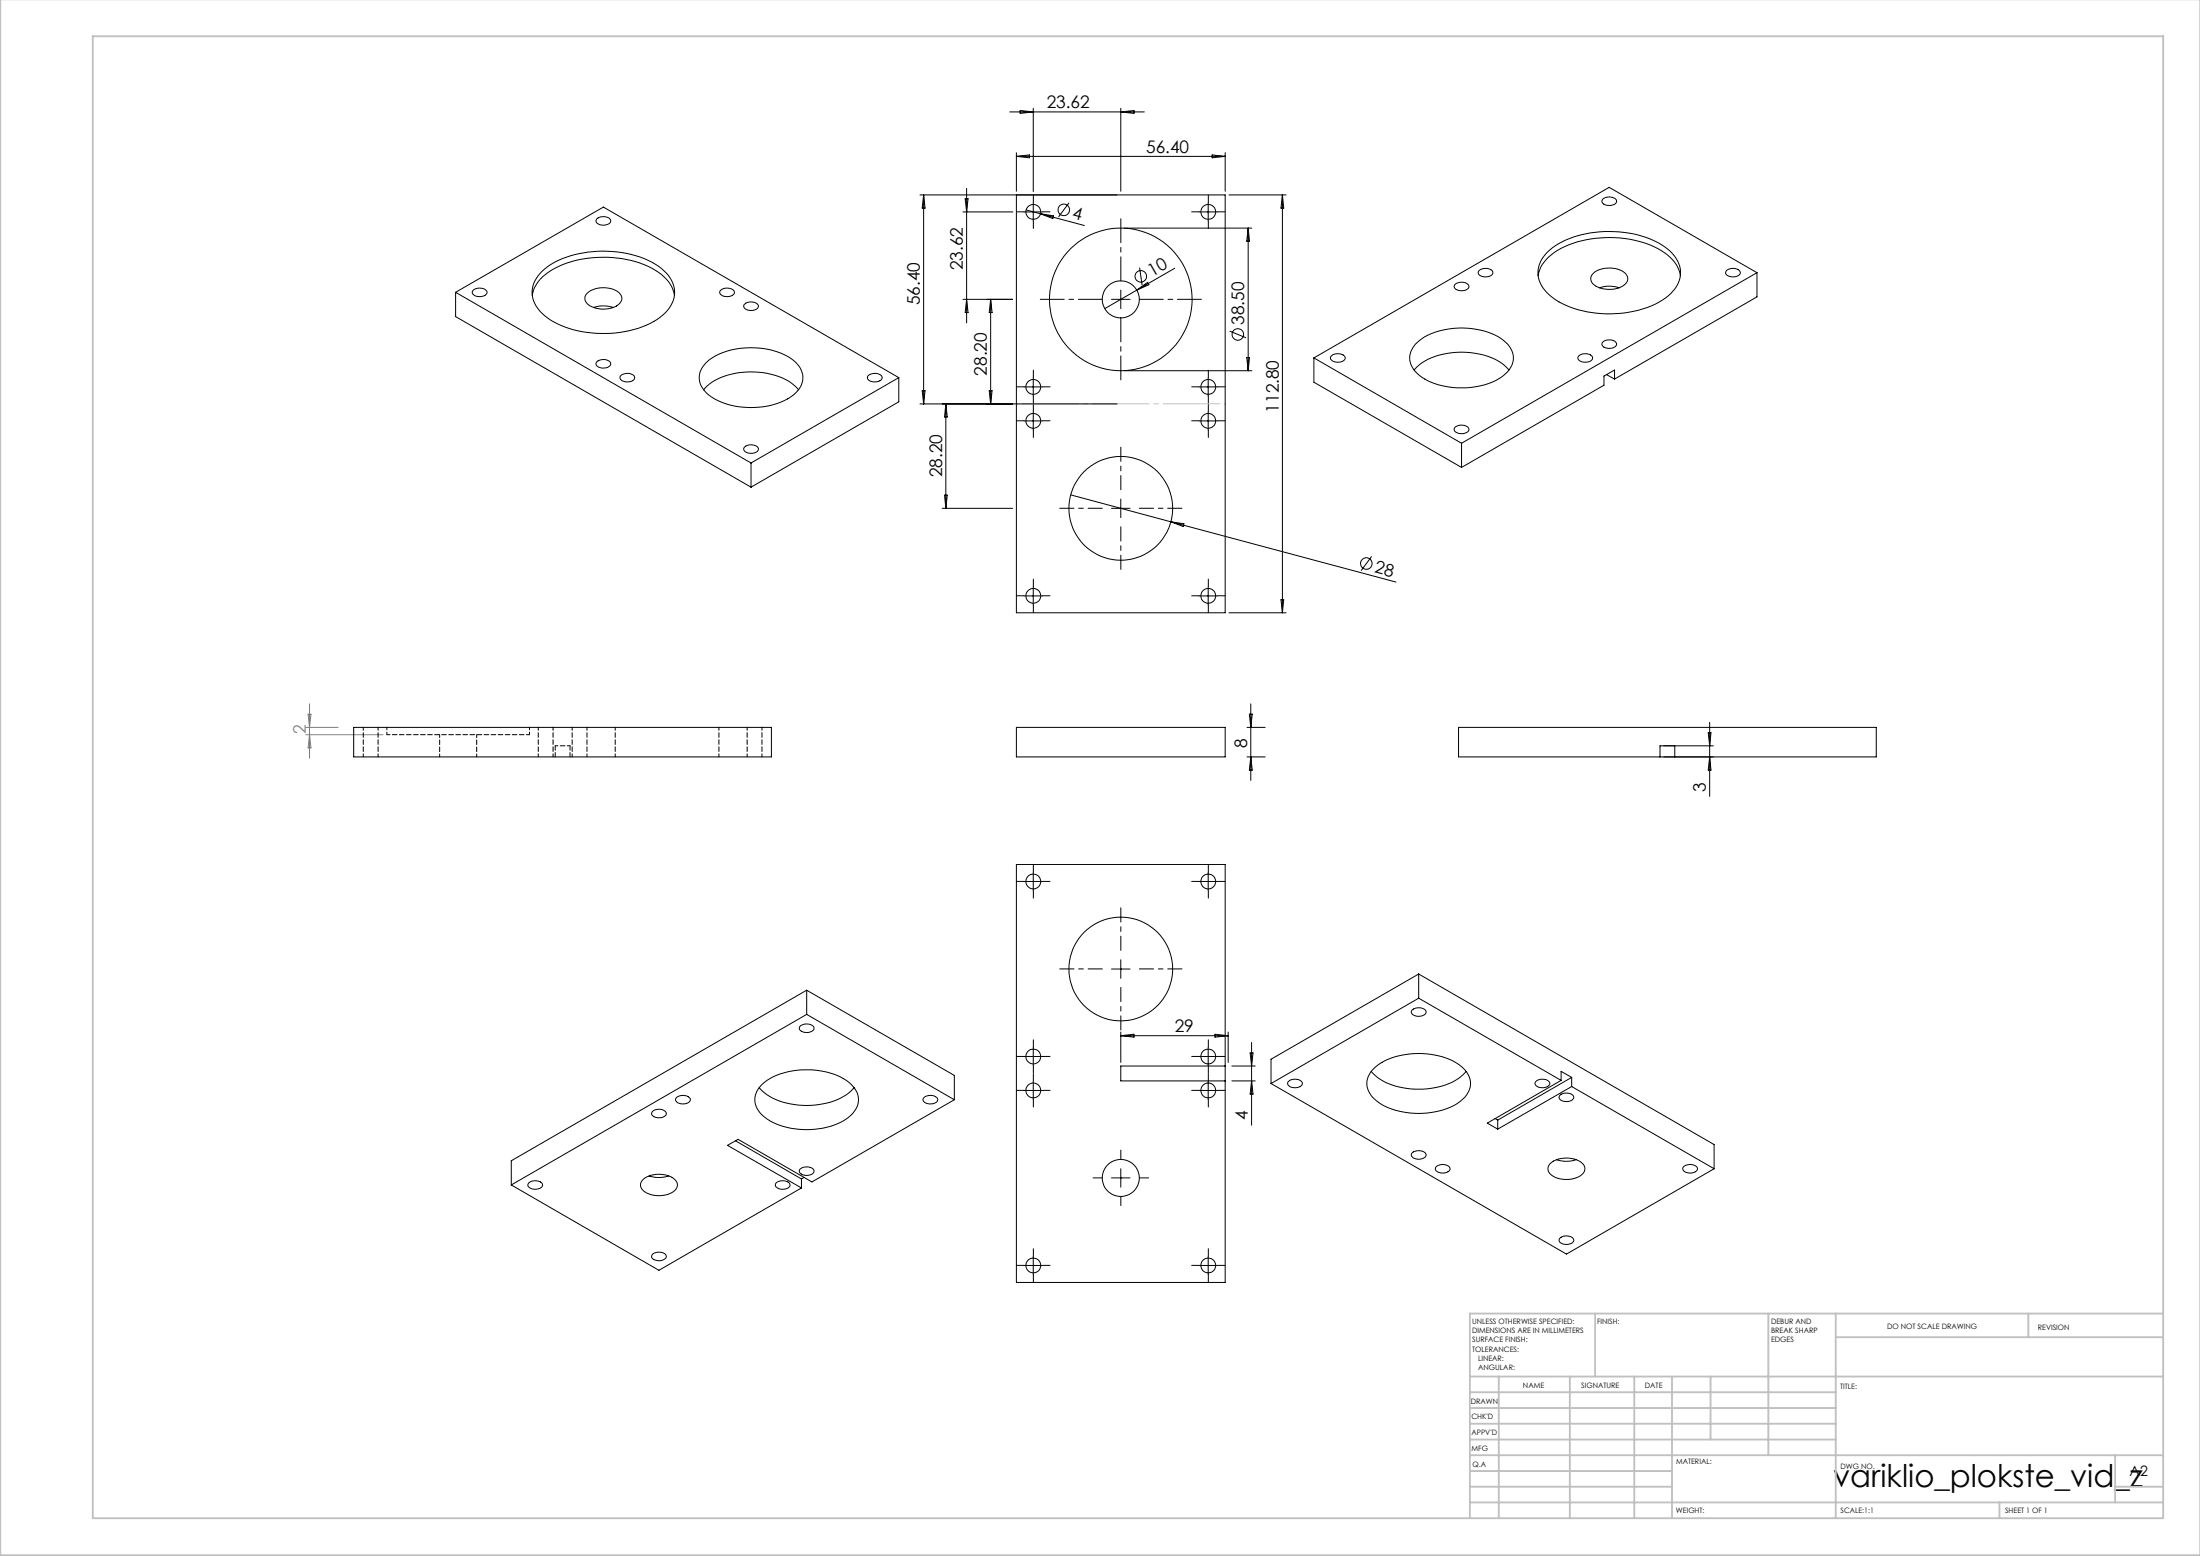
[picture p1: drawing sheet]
<svg xmlns="http://www.w3.org/2000/svg" width="594mm" height="420mm" viewBox="0 0 594 420" stroke-linecap="round" stroke-linejoin="round" font-family="sans-serif">
<g fill="none" stroke="#000" stroke-width=".27">
<path d="M272.6 30.2h36.4M275.4 29.8l3.6 .4-3.6 .4zM279 29.2v22.5M302.6 29.2v22.4M302.6 30.2l3.6-.4v.8zM161.2 59a2.49 2.49 0 0 1 3.7 .6 1.83 1.83 0 0 1-2.5 1.1 1.15 1.15 0 0 1-1.4-1.5zM249.4 52.6v56.4M249.4 52.6l.4 3.6h-.8zM260 57.2h13.5M260.6 53.6h.8l-.4 3.6zM261 50.9v36.3M274.4 52.6v112.8h56.4v-112.8h-82.4"/>
<path d="M274.4 41.2v10.4M274.4 42.2h56.4M274.4 42.2l3.6-.4v.8zM276.5 57.2h5M277.1 56.7l15.7 4.2M279 54.7v5M280.9 57.7l3.5 .6-.1 .7zM288.6 54.7l-2.8 3.9M323.7 57.2h5M326.2 54.7v5M327.3 41.8l3.5 .4-3.5 .4zM330.8 41.2v10.4"/>
<path d="M331.8 52.6h15.4M346.3 52.6l.3 3.6h-.7zM346.3 52.6v112.8M432.7 53.8a2.61 2.61 0 0 1 3.8 .3 1.88 1.88 0 0 1-2.7 1.3 1.08 1.08 0 0 1-1.1-.5 1.08 1.08 0 0 1 0-1.1zM123 78.9l39.9-23 79.8 46M123 78.9l79.8 46.1M123 78.9v6.6l79.8 46M127.8 78.3a2.52 2.52 0 0 1 3.7 .6 2.39 2.39 0 0 1-3.5 .7l-.5-.6zM143.7 79.7a9.6 9.6 0 0 1 5.1-6.7 29.9 29.9 0 0 1 27.9-.2 9.9 9.9 0 0 1 5.4 6.9M146.5 73.1a25.2 25.2 0 0 1 17.5-5.3 24 24 0 0 1 15.1 5.2 7.4 7.4 0 0 1-.1 12 24.7 24.7 0 0 1-16.6 5 25.1 25.1 0 0 1-15.4-4.8 7.4 7.4 0 0 1-1.7-10.7zM158.4 79.3a7 7 0 0 1 9.1 .1 2.04 2.04 0 0 1-1.1 3.2 7.3 7.3 0 0 1-7.9-.7l-.5-.7-.1-.8zM194.6 78.3a2.49 2.49 0 0 1 3.7 .6 2.11 2.11 0 0 1-2.9 1.1 .98 .98 0 0 1-1-.6 .98 .98 0 0 1 .2-1.1z"/>
<path d="M302.6 78.3v5M303.6 61.6h34.4M307 78.3l-8.7 5M307 78.3l2.8-2.1 .4 .7zM307.7 72.2l.7 4.8M317.2 72.4l-10.2 5.9M337 61.6v38.5M337 61.6l.4 3.5h-.8zM392.8 76.8a2.57 2.57 0 0 1 3.8 .4 1.53 1.53 0 0 1-1.9 1.3 1.57 1.57 0 0 1-2-1.5zM399.3 73.1a2.58 2.58 0 0 1 3.8 .3 1.95 1.95 0 0 1-2.7 1.3 1.05 1.05 0 0 1-1.1-.5 1.05 1.05 0 0 1 0-1.1zM415.3 74.4a10.7 10.7 0 0 1 6.3-7.4 30.1 30.1 0 0 1 27 .6 9.9 9.9 0 0 1 5.1 6.8M417.6 68.3a24 24 0 0 1 17.1-5.8 23.5 23.5 0 0 1 16.9 6 7.3 7.3 0 0 1-.5 10.8 25.4 25.4 0 0 1-17.4 5.4 24.8 24.8 0 0 1-15.3-5 7.3 7.3 0 0 1-.8-11.4z"/>
<path d="M430.2 73.7a7.1 7.1 0 0 1 8.8 .3 2.18 2.18 0 0 1-1.3 3.5 7.1 7.1 0 0 1-7.8-1.2l-.4-.7v-.8zM431.9 77.7a7.6 7.6 0 0 1 5.2 0M466.1 73.1a2.54 2.54 0 0 1 3.8 .3 1.53 1.53 0 0 1-1.9 1.3 1.68 1.68 0 0 1-2.1-1.2zM474.4 73.6l-39.9-23-79.7 46M474.4 73.6l-79.8 46M474.4 73.6v6.5l-38.5 22.2M160.3 83a8.4 8.4 0 0 1 5.3 0M161.2 97.6a2.49 2.49 0 0 1 3.7 .5 2.04 2.04 0 0 1-2.9 1.1 .97 .97 0 0 1-1-.5 .97 .97 0 0 1 .2-1.1zM190.9 97.7a19.6 19.6 0 0 1 16.2-3.5 12.9 12.9 0 0 1 9 5.2 5.5 5.5 0 0 1-2 7.3 21.1 21.1 0 0 1-18.6 2.1 9.6 9.6 0 0 1-6.6-5.6 5.4 5.4 0 0 1 2-5.5zM201.1 82a2.49 2.49 0 0 1 3.7 .6 2.21 2.21 0 0 1-3.3 1l-.5-.4-.2-.5zM260 80.8h13.4M261 80.8l.4 3.6h-.8z"/>
<path d="M267.5 80.8v28.2M267.5 80.8l.4 3.6h-.8zM300.1 80.8h5M332 89.4l4.4 1.8M336.6 96.5h.8l-.4 3.6zM354.8 96.6l39.8 23M354.8 96.6v6.6l39.8 23M359.7 95.9a2.63 2.63 0 0 1 3.5 .5 1.88 1.88 0 0 1-2.7 1.3 1.03 1.03 0 0 1-1.1-.6 1.03 1.03 0 0 1 .3-1.2zM381.8 99.9a15.8 15.8 0 0 1 11.7-4.8 17.8 17.8 0 0 1 13.6 4.4l.3 .4M382.1 92.9a17.6 17.6 0 0 1 13.6-4.3 15.7 15.7 0 0 1 11.9 4.9 5.4 5.4 0 0 1-1.7 7.9 20.8 20.8 0 0 1-16.6 2.7 11.5 11.5 0 0 1-8.3-5.6 5.1 5.1 0 0 1 1.1-5.6zM426.2 96.1a2.61 2.61 0 0 1 3.8 .3 1.88 1.88 0 0 1-2.7 1.3 1.07 1.07 0 0 1-1-.4 1.07 1.07 0 0 1-.1-1.2zM432.7 92.4a2.57 2.57 0 0 1 3.8 .3 1.88 1.88 0 0 1-2.7 1.3 1.06 1.06 0 0 1-1-.5 1.06 1.06 0 0 1-.1-1.1z"/>
<path d="M167.7 101.3a2.49 2.49 0 0 1 3.7 .6 2.19 2.19 0 0 1-3.3 1l-.5-.4-.2-.5zM190 105.2a16.3 16.3 0 0 1 12.8-4.8 17.2 17.2 0 0 1 12.5 4.4l.3 .4M234.3 101.5a2.53 2.53 0 0 1 3.9 .4 2.1 2.1 0 0 1-2.9 1.1l-1.1-.7zM242.7 101.9l-39.9 23.1M242.7 101.9v6.6l-39.9 23M248.4 109h53.2M249 105.5h.8l-.4 3.5zM255.4 109v28.2M255.4 109l.4 3.6h-.8zM267.1 105.5h.8l-.4 3.5zM276.5 104.4h5M276.5 113.6h5"/>
<path d="M279 101.9v5M279 111.1v5M303.6 100.1h34.4M323.7 104.4h5M323.7 113.6h5M326.2 101.9v5M326.2 111.1v5M392.8 115.4a2.65 2.65 0 0 1 3.8 .3 1.64 1.64 0 0 1-2.3 1.3 1.31 1.31 0 0 1-1.6-1.4zM394.6 119.6v6.6M433.8 101.1l2.1 1.2M435.9 102.3v-2.4l-2.8 1.6v2.5l-38.5 22.2M201.1 120.6a2.49 2.49 0 0 1 3.7 .6 2.21 2.21 0 0 1-3.3 .9l-.5-.3-.2-.5z"/>
<path d="M202.8 125v6.5M254.4 137.2h19M255 133.6h.8l-.4 3.6zM289.1 133.6l27 7.2M300.1 137.2h5M302.6 134.7v5M279 158.3v5M316.1 140.8l60.8 16.3M316.1 140.8l3.6 .6-.2 .7zM326.2 158.3v5M370.3 150.2l-2.8 3.8M276.5 160.8h5"/>
<path d="M323.7 160.8h5M331.8 165.4h15.4M345.9 161.9h.7l-.3 3.5zM95.5 196.3h112.8v8h-112.8zM274.4 196.3h56.4v8h-56.4zM336.7 196.3h4.9M337.3 192.8h.8l-.4 3.5zM337.7 190v20.7M393.8 196.3h112.8v8h-112.8zM461.2 197.8h.8l-.4 3.5zM461.6 195v20M336.7 204.3h4.9"/>
<path d="M337.7 204.3l.4 3.6h-.8zM452.2 201.3v3M461.6 204.3l.4 3.6h-.8zM462.6 201.3h-14.4v3M274.4 233.3h56.4v112.9h-56.4zM276.5 237.9h5M279 235.4v5M323.7 237.9h5M326.2 235.4v5M302.6 259.1v5M216 277a2.65 2.65 0 0 1 3.8 .4 1.64 1.64 0 0 1-2.3 1.3 1.31 1.31 0 0 1-1.6-1.4zM217.8 267.3l-79.8 46v6.5"/>
<path d="M217.8 267.3v6.5M217.8 273.8l-79.8 46M217.8 273.8l39.9 23M217.8 267.3l39.9 23v6.5M300.1 261.6h5M302.6 278.6v8.2M302.6 279.6l3.6-.4v.7zM302.6 279.6h29M328 279.2l3.6 .4-3.6 .3zM331.6 278.6v8.2M381.4 272.5a2.52 2.52 0 0 1 3.7 .6 2.24 2.24 0 0 1-3.3 1l-.8-.9zM383 262.9v6.5"/>
<path d="M383 262.9l79.8 46v6.6M383 269.4l38.5 22.2M383 269.4l-39.8 23.1M383 262.9l-39.8 23v6.6M176.4 299.8a2.59 2.59 0 0 1 3.5 .6 1.53 1.53 0 0 1-1.9 1.3 1.68 1.68 0 0 1-2.1-1.2zM182.6 296.3a2.57 2.57 0 0 1 3.8 .4 1.89 1.89 0 0 1-2.7 1.2 1.07 1.07 0 0 1-1.1-.4 1.07 1.07 0 0 1 0-1.2zM205 293.6a15.8 15.8 0 0 0 11.7 4.8 17.8 17.8 0 0 0 13.6-4.4l.3-.4M205.8 292.6a19.5 19.5 0 0 1 15.3-3.6 13.6 13.6 0 0 1 10 5.3 5.4 5.4 0 0 1-2 7.3 20.5 20.5 0 0 1-16.7 2.7 11.5 11.5 0 0 1-8.2-5.6 5.4 5.4 0 0 1 1.6-6.1zM249.4 296.3a2.57 2.57 0 0 1 3.8 .4 1.95 1.95 0 0 1-2.7 1.2 1.06 1.06 0 0 1-1.1-.5 1.06 1.06 0 0 1 0-1.1zM257.7 296.8l-38.5 22.2-19.9-11.5-2.9 1.7 20 11.5M276.5 294.3h5M276.5 285.2h5"/>
<path d="M279 282.7v5M279 291.8v5M323.7 294.3h5M323.7 285.2h5M326.2 282.7v5M326.2 291.8v5M330.8 287.7h-28.2v4.1h28.2M332.6 287.7h6.3M332.6 291.8h6.3M337.5 284.2h.8l-.4 3.5zM337.9 281.4v22.3M337.9 291.8l.4 3.5h-.8z"/>
<path d="M343.2 292.5l79.7 46 39.9-23M347.8 292a2.53 2.53 0 0 1 3.8 .4 2.24 2.24 0 0 1-3.2 1l-.7-.6zM370.2 289.2a15.8 15.8 0 0 0 11.8 4.8 17.8 17.8 0 0 0 13.5-4.4l.4-.4M370.6 288.8a17.5 17.5 0 0 1 13.5-4.4 15.7 15.7 0 0 1 11.9 5 5.4 5.4 0 0 1-1.6 7.8 20.8 20.8 0 0 1-16.7 2.7 11.5 11.5 0 0 1-8.3-5.6 5 5 0 0 1 1.2-5.5zM414.8 291.8a2.52 2.52 0 0 1 3.7 .6 2.39 2.39 0 0 1-3.6 .8l-.5-.7zM421.3 295.6a2.49 2.49 0 0 1 3.6 .5 2.21 2.21 0 0 1-3.2 1l-.6-.4-.2-.5zM421.5 291.6l-19.9 11.6 2.8 1.6M424.4 293.3l38.4 22.2M424.4 290.8v2.5M424.4 290.8l-2.9-1.6v2.4M424.4 293.3l-20 11.5M424.4 290.8l-20 11.5"/>
<path d="M138 319.8l39.9 23.1 38.5-22.2M142.7 319.3a2.61 2.61 0 0 1 3.8 .4 1.88 1.88 0 0 1-2.7 1.2 1.06 1.06 0 0 1-1.1-.4 1.06 1.06 0 0 1 0-1.2zM173.5 318.5a7.1 7.1 0 0 1 8.7-.1 2.1 2.1 0 0 1-.9 3.6 7.2 7.2 0 0 1-7.9-.9l-.4-.7-.1-.8zM175.3 317.4a8.4 8.4 0 0 0 5.3 0M198.6 307.9l17.8 10.3M209.5 319.3a2.61 2.61 0 0 1 3.8 .4 1.88 1.88 0 0 1-2.7 1.2 1.06 1.06 0 0 1-1.1-.4 1.06 1.06 0 0 1 0-1.2zM216 315.6a2.65 2.65 0 0 1 3.8 .3 1.53 1.53 0 0 1-1.9 1.4 1.61 1.61 0 0 1-2-1.5zM216.4 318.2v2.5M217.1 317.8l-.7 .4M300.1 317.9h5M302.6 315.5v4.9M381.4 311.1a2.83 2.83 0 0 1 3.6 .3 1.35 1.35 0 0 1-1.6 1.5 1.78 1.78 0 0 1-2.3-1.3z"/>
<path d="M387.8 314.8a2.56 2.56 0 0 1 3.7 .6 2.04 2.04 0 0 1-2.9 1.1 .97 .97 0 0 1-.9-.6 .97 .97 0 0 1 .1-1.1zM403.7 301.9l.7 .4M404.4 302.3v2.5M418.6 314.1a7.1 7.1 0 0 1 8.8 0 2.16 2.16 0 0 1-1.2 3.6 7.2 7.2 0 0 1-7.8-1.1l-.5-1.1 .2-.7zM420.3 313a8.2 8.2 0 0 0 5.3 0M454.4 315a2.53 2.53 0 0 1 3.9 .4 2.19 2.19 0 0 1-3.2 1l-.7-.6zM176.1 338.6a2.61 2.61 0 0 1 3.8 .4 1.68 1.68 0 0 1-2.3 1.3 1.22 1.22 0 0 1-1.3-.4 1.22 1.22 0 0 1-.2-1.3zM279 339.1v5M326.2 339.1v5M421.3 334.1a2.49 2.49 0 0 1 3.6 .6 2.21 2.21 0 0 1-3.2 1l-.6-.4-.2-.5zM276.5 341.6h5M323.7 341.6h5"/>
<circle cx="279" cy="57.2" r="2.01"/>
<circle cx="287.2" cy="56.6" r="1.56"/>
<circle cx="326.2" cy="57.2" r="2.01"/>
<circle cx="308" cy="74.6" r="1.55"/>
<circle cx="302.6" cy="80.8" r="5"/>
<circle cx="302.6" cy="80.8" r="19.3"/>
<circle cx="334.2" cy="90.3" r="1.55"/>
<circle cx="279" cy="113.6" r="2.01"/>
<circle cx="279" cy="104.4" r="2.01"/>
<circle cx="326.2" cy="104.4" r="2.01"/>
<circle cx="326.2" cy="113.6" r="2.01"/>
<circle cx="302.6" cy="137.2" r="14"/>
<circle cx="368.9" cy="152.1" r="1.56"/>
<circle cx="279" cy="160.8" r="2.01"/>
<circle cx="326.2" cy="160.8" r="2.01"/>
<circle cx="279" cy="237.9" r="2.01"/>
<circle cx="326.2" cy="237.9" r="2.01"/>
<circle cx="302.6" cy="261.6" r="14"/>
<circle cx="279" cy="285.2" r="2.01"/>
<circle cx="279" cy="294.3" r="2.01"/>
<circle cx="326.2" cy="285.2" r="2.01"/>
<circle cx="326.2" cy="294.3" r="2.01"/>
<circle cx="302.6" cy="318" r="5"/>
<circle cx="279" cy="341.6" r="2.01"/>
<circle cx="326.2" cy="341.6" r="2.01"/>
</g>
<path d="M302.6 75.8v-16.8M297.6 80.8h-16.7M302.6 85.8v16.7M307.6 80.8h16.8" fill="none" stroke="#000" stroke-width=".27" stroke-dasharray="15.2 1.3 1.3 1.3" stroke-dashoffset="8.8"/>
<g fill="none" stroke="#000" stroke-width=".27" stroke-dasharray="15.2 1.3 1.3 1.3">
<path d="M276.5 57.2h-2M279 54.7v-2M279 59.7v2M281.5 57.2h2M323.7 57.2h-2M326.2 54.7v-2M326.2 59.7v2M328.7 57.2h2M276.5 104.4h-2M276.5 113.6h-2M279 101.9v-2M279 106.9v2"/>
<path d="M279 111.1v-2M279 116.1v2M281.5 104.4h2M281.5 113.6h2M323.7 104.4h-2M323.7 113.6h-2M326.2 101.9v-2M326.2 106.9v2M326.2 111.1v-2M326.2 116.1v2M328.7 104.4h2M328.7 113.6h2"/>
<path d="M279 158.3v-2M326.2 158.3v-2M276.5 160.8h-2M279 163.3v2M281.5 160.8h2M323.7 160.8h-2M326.2 163.3v2M328.7 160.8h2M276.5 237.9h-2M279 235.4v-2M281.5 237.9h2M323.7 237.9h-2"/>
<path d="M326.2 235.4v-2M328.7 237.9h2M279 240.4v2M326.2 240.4v2M276.5 294.3h-2M276.5 285.2h-2M279 291.8v-2M279 296.8v2M279 282.7v-2M279 287.7v2M281.5 294.3h2M281.5 285.2h2"/>
<path d="M323.7 294.3h-2M323.7 285.2h-2M326.2 291.8v-2M326.2 296.8v2M326.2 282.7v-2M326.2 287.7v2M328.7 294.3h2M328.7 285.2h2M297.6 317.9h-2.5M302.6 312.9v-2.5M307.6 317.9h2.5M279 339.1v-2"/>
<path d="M302.6 322.9v2.5M326.2 339.1v-2M276.5 341.6h-2M279 344.1v2M281.5 341.6h2M323.7 341.6h-2M326.2 344.1v2M328.7 341.6h2"/>
</g>
<path d="M297.6 137.2h-11.5M302.6 132.2v-11.5M307.6 137.2h11.5M302.6 142.2v11.5M302.6 256.5v-11.5M297.6 261.5h-11.5M302.6 266.5v11.5M307.6 261.5h11.5" fill="none" stroke="#000" stroke-width=".27" stroke-dasharray="15.2 1.3 1.3 1.3" stroke-dashoffset="11.4"/>
<path d="M274.4 109h56.4" fill="none" stroke="#c0c0c0" stroke-width=".27" stroke-dasharray="15.2 1.3 1.3 1.3" stroke-dashoffset="-1.5"/>
<g fill="none" stroke="#c0c0c0" stroke-width=".5">
<path d="M.1 -.1v419.9h594M25 9.8h559.1v400h-559.1zM430.7 354.6v17M477.4 354.6v38.2M495.7 354.6v55.2M547.7 354.6v6.3M584.1 354.6h-187.2v55.2M396.9 371.6h187.2M396.9 375.8h98.8M404.7 371.6v38.2M423.9 371.6v38.2M441.3 371.6v38.2"/>
<path d="M451.4 371.6v38.2M461.9 371.6v17M495.7 360.9h88.4M396.9 388.6h98.8M396.9 384.3h98.8M396.9 380.1h98.8M396.9 397.1h54.5M396.9 392.8h187.2M571.1 392.8v12.7M396.9 405.5h187.2M396.9 401.3h54.5M539.9 405.5v4.3"/>
<path d="M571.1 401.3h13"/>
</g>
<path d="M82.6 196.3h8.7M82.6 198.3h20.8M83.2 192.8h.8l-.4 3.5zM83.6 190v14.7M83.6 198.3l.4 3.6h-.8z" fill="none" stroke="#808080" stroke-width=".27"/>
<path d="M98.1 196.3v8M104.5 198.3h38.5M145.3 196.3v8M154.5 196.3v8M166.1 196.3v8M201.7 196.3v8M102.1 204.3v-8M149.3 204.3v-8M158.5 204.3v-8M194.1 204.3v-8M205.7 204.3v-8" fill="none" stroke="#000" stroke-width=".27" stroke-dasharray="1.3 .6" stroke-dashoffset=".4"/>
<path d="M149.9 201.3v3M153.9 201.3v3" fill="none" stroke="#000" stroke-width=".27" stroke-dasharray="1.3 .6" stroke-dashoffset=".1"/>
<path d="M118.7 198.3v6M128.7 204.3v-6M153.9 201.3h-4" fill="none" stroke="#000" stroke-width=".27" stroke-dasharray="1.3 .6" stroke-dashoffset=".5"/>
<path d="M104.5 196.3v2M143 198.3v-2" fill="none" stroke="#000" stroke-width=".27" stroke-dasharray="1.3 .6" stroke-dashoffset=".6"/>
<text font-size="8.5" x="495" y="401.5">variklio_plokste_vid_z</text>
<g font-size="4.7">
<text x="282.6" y="29.2">23.62</text>
<text x="309.5" y="41.2">56.40</text>
<text x="289.3" y="58.9" transform="rotate(15 289.3 58.9)">4</text>
<text x="260" y="72.9" transform="rotate(-90 260 72.9)">23.62</text>
<text x="311.1" y="74.8" transform="rotate(-30 311.1 74.8)">10</text>
<text x="248.4" y="82.4" transform="rotate(-90 248.4 82.4)">56.40</text>
<text x="335.9" y="87.7" transform="rotate(-90 335.9 87.7)">38.50</text>
<text x="266.5" y="101.4" transform="rotate(-90 266.5 101.4)">28.20</text>
<text x="345.2" y="111.4" transform="rotate(-90 345.2 111.4)">112.80</text>
<text x="254.4" y="128.8" transform="rotate(-90 254.4 128.8)">28.20</text>
<text x="371" y="154.4" transform="rotate(15 371 154.4)">28</text>
<text x="336.7" y="201.9" transform="rotate(-90 336.7 201.9)">8</text>
<text x="460.6" y="213.7" transform="rotate(-90 460.6 213.7)">3</text>
<text x="317.2" y="278.5">29</text>
<text x="336.9" y="302.4" transform="rotate(-90 336.9 302.4)">4</text>
</g>
<text font-size="4.7" fill="#808080" x="82.6" y="198.1" transform="rotate(-90 82.6 198.1)">2</text>
<text font-size="3.9" x="575" y="398.4">A2</text>
<g font-size="2">
<text x="397.5" y="357.4">UNLESS OTHERWISE SPECIFIED:</text>
<text x="397.5" y="359.9">DIMENSIONS ARE IN MILLIMETERS</text>
<text x="431.2" y="357.4">FINISH:</text>
<text x="478.2" y="357.3">DEBUR AND</text>
<text x="478.2" y="359.8">BREAK SHARP</text>
<text x="509.5" y="358.8">DO NOT SCALE DRAWING</text>
<text x="550.2" y="359">REVISION</text>
<text x="397.5" y="362.4">SURFACE FINISH:</text>
<text x="397.5" y="364.9">TOLERANCES:</text>
<text x="478.2" y="362.3">EDGES</text>
<text x="399.1" y="367.4">LINEAR:</text>
<text x="399.1" y="369.9">ANGULAR:</text>
<text x="411.2" y="374.8">NAME</text>
<text x="426.9" y="374.7">SIGNATURE</text>
<text x="444.1" y="374.7">DATE</text>
<text x="496.8" y="375">TITLE:</text>
<text x="397.1" y="378.9">DRAWN</text>
<text x="397.3" y="383.1">CHK'D</text>
<text x="397.3" y="387.2">APPV'D</text>
<text x="397.3" y="391.6">MFG</text>
<text x="397.5" y="395.9">Q.A</text>
<text x="452.5" y="395.3">MATERIAL:</text>
<text x="497" y="396.4">DWG NO.</text>
<text x="452.5" y="408.3">WEIGHT:</text>
<text x="497" y="408.4">SCALE:1:1</text>
<text x="541.4" y="408.4">SHEET 1 OF 1</text>
</g>
</svg>
